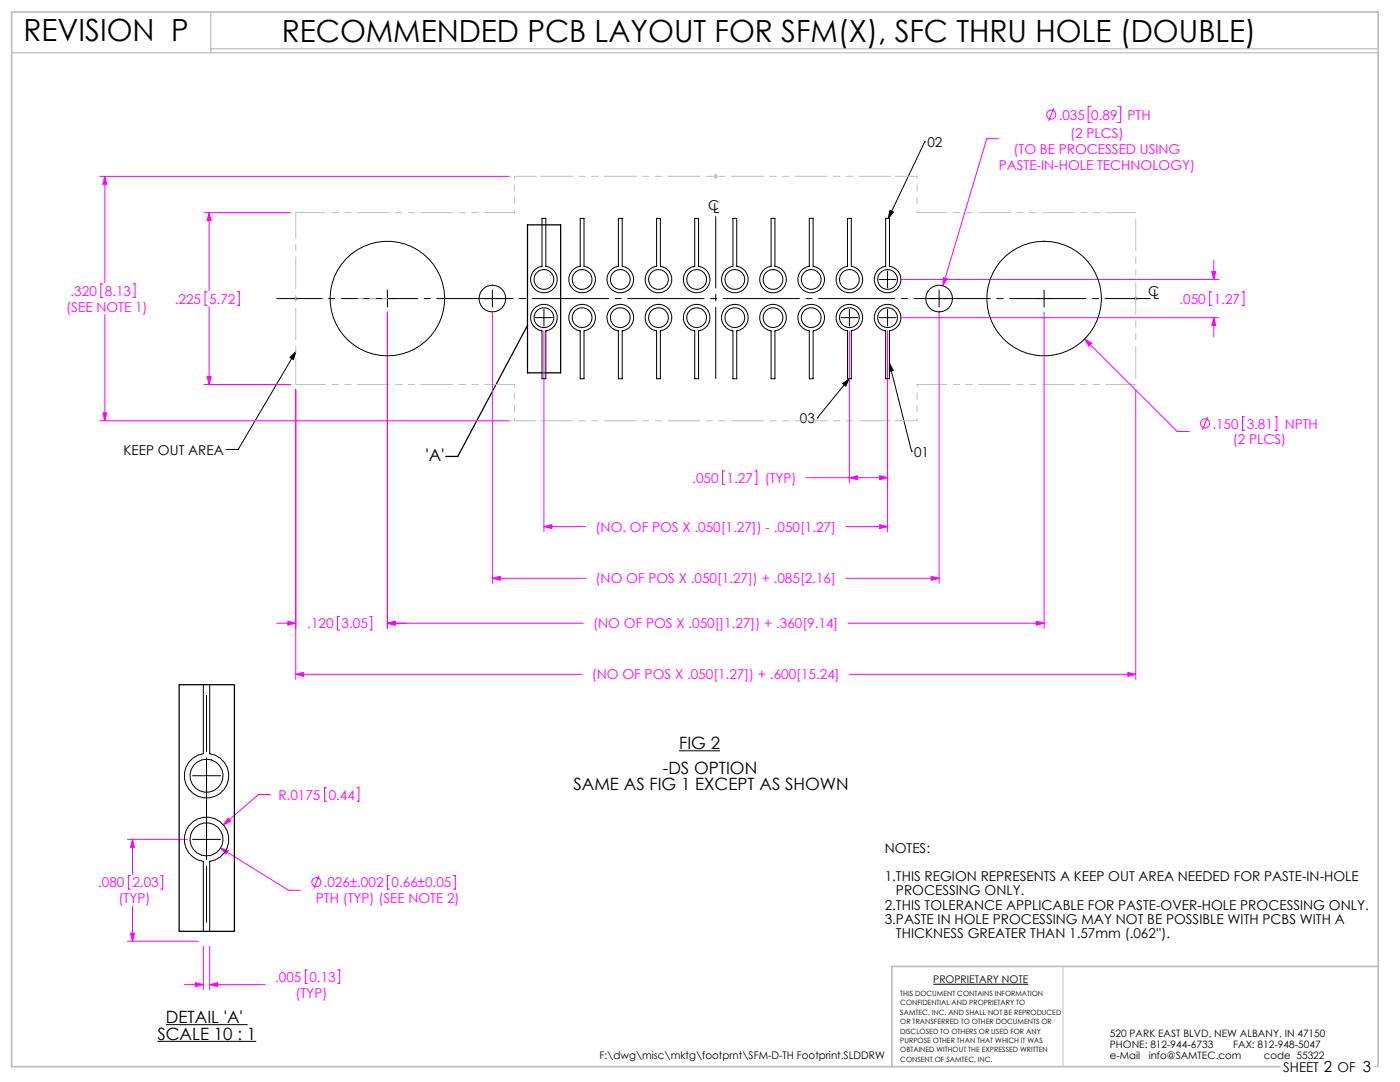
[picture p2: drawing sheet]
<svg xmlns="http://www.w3.org/2000/svg" width="279mm" height="216mm" viewBox="0 0 279 216" stroke-linecap="round" stroke-linejoin="round" font-family="sans-serif">
<g fill="none" stroke="#c0c0c0" stroke-width=".2">
<path d="M142.3 35.2h1M142.5 34.8l.7 .7M142.8 34.7v1M143.2 34.8l-.7 .7M58.5 59.6h1M58.7 59.2l.7 .7M59 59.1v1M59.4 59.2l-.7 .7M226.2 59.6h1M226.3 59.2l.7 .7M226.7 59.1v1M227 59.2l-.7 .7"/>
<path d="M212.2 192.8v20M274.2 212.8h.8"/>
</g>
<path d="M2.3 10.5h272.7M42.1 2.4v8.1M42.1 9.7h232.9" fill="none" stroke="#c0c0c0" stroke-width=".25"/>
<path d="M275 192.8h-97v20M255.5 212.8h-253.2v-210.4h272.7v210.4" fill="none" stroke="#c0c0c0" stroke-width=".35"/>
<g fill="none" stroke="#f0f" stroke-width=".2">
<path d="M19.9 35.2h81.7M20.9 35.2v21.2M20.9 35.2l.4 1.6h-.8zM199.3 27.7h-2.4l-8.7 29.3M210.3 21.6l-1 2.6M217.8 21.2h-.6v3.2h.6M223 21.2h.7v3.2h-.7M20.5 56.6h-.4v2.7h.4M26.5 56.6h.5v2.7h-.5M40.7 42.4h17.3M41.3 58.2h-.4v2.7h.4M41.7 42.4v15.6"/>
<path d="M41.7 42.4l.4 1.6h-.8zM47.4 58.2h.4v2.7h-.4M179.8 55.8h63.5M188.3 55.4l.7 .2-.8 1.4zM241.8 58.2h-.4v2.7h.4M241.8 54.2h.8l-.4 1.6zM242.2 52v3.8M247.9 58.2h.4v2.7h-.4M20.9 62.8v21.2M40.7 76.7h17.3M41.3 75.1h.8l-.4 1.6zM41.7 61.2v15.5"/>
<path d="M59 77.7v57.9M77.3 62.3v63.1M98.3 62.3v54.1M108.6 66.1v40M169.5 66.1v30.2M177.1 66.1v40M179.8 63.4h63.5M187.4 62.3v54.1M208.4 62.3v63.1M216.5 67.7l18.4 18.4h2.4M216.5 67.7l1.4 .8-.6 .5zM226.7 77.7v57.9"/>
<path d="M242.2 63.4v3.8M242.2 63.4l.4 1.6h-.8zM19.9 84h81.7M20.5 82.4h.8l-.4 1.6zM144.6 94h-.4v2.7h.4M150.6 94h.4v2.7h-.4M160.9 95.3h16.2M169.5 95.3l1.6-.4v.8zM175.6 94.9l1.5 .4-1.5 .4zM241 83.2l-1 2.6M248.4 83.2h-.4v2.7h.4M254.4 83.2h.4v2.7h-.4"/>
<path d="M98.3 115.4h18.6M98.3 115.4l1.5-.4v.8zM108.6 105.1h8.3M108.6 105.1l1.5-.4v.8zM168.8 105.1h8.3M168.8 115.4h18.6M175.6 104.7l1.5 .4-1.5 .4zM185.8 115l1.6 .4-1.6 .4zM55.2 124.4h3.8M57.4 124l1.6 .4-1.6 .4zM59 134.6h57.1M59 134.6l1.6-.4v.7z"/>
<path d="M67.8 123h-.5v2.7h.5M73.8 123h.4v2.7h-.4M77.3 124.4l1.6-.4v.8zM116.4 124.4h-39.1M169.3 124.4h39.1M169.5 134.6h57.2M206.8 124l1.6 .4-1.6 .4zM225.1 134.2l1.6 .4-1.6 .3zM54 158.5h-2.4l-7 6.1M65.2 157.2h-.4v2.7h.4M71.2 157.2h.4v2.7h-.4M25.4 167.5h12"/>
<path d="M26 174.7h-.4v2.7h.4M26.4 167.5v7M26.4 167.5l.4 1.6h-.8zM32.1 174.7h.4v2.7h-.4M44 169.2l13.6 8.4h2.4M44 169.2l1.6 .5-.4 .7zM45.5 163.3l.5 .6-1.4 .7zM63.7 174.7l-1.1 2.6M77.7 174.7h-.4v2.7h.4M90.5 174.7h.4v2.7h-.4M25.4 187.8h14.2M26 186.2h.8l-.4 1.6z"/>
<path d="M26.4 180.8v7M36.8 196.5h3.8M39 196.1l1.6 .4-1.6 .4zM40.6 188.8v8.7M41.9 188.8v8.7M41.9 196.5h11M41.9 196.5l1.5-.4v.8zM61.4 193.5h-.5v2.7h.5M67.4 193.5h.4v2.7h-.4"/>
<circle cx="209.8" cy="22.9" r=".9"/>
<circle cx="240.5" cy="84.5" r=".9"/>
<circle cx="63.1" cy="176" r=".9"/>
</g>
<g fill="none" stroke="#000" stroke-width=".2">
<path d="M184.6 28.3l-7.3 15.3M184.6 28.3h.1M75.6 59.6h3.4M77.3 57.9v3.4M96.6 59.6h3.3M98.3 57.9v3.4M175.5 55.8h3.3M177.1 54.1v3.3M177.6 42l.7 .3-1 1.3zM185.7 59.6h3.4M187.4 57.9v3.4M206.7 59.6h3.4"/>
<path d="M208.4 57.9v3.4M59 70.2l-.4 1.5-.7-.4zM59 70.2l-11.5 19.5h-2.4M106.9 63.4h3.3M108.6 61.7v3.4M167.8 63.4h3.4M168.2 76.5l1.3-.9-.7 1.4zM169.5 75.6l-6.4 7.8M169.5 61.7v3.4M175.5 63.4h3.3M177.1 61.7v3.4M177.5 72.5l.8 1.4-.8 .2z"/>
<path d="M177.5 72.5l4.4 17.5M163.1 83.4h.1M181.9 90h.1M38.4 154.8h5.6M41.2 152v5.6M135.5 149.8h8.2M38.4 167.5h5.6M41.2 164.7v5.6M31.4 207.8h19.7M33.1 204.5h16.3"/>
</g>
<path d="M229.6 59.6h-174.3" fill="none" stroke="#000" stroke-width=".2" stroke-dasharray="15.2 1.3 1.3 1.3" stroke-dashoffset="6.2"/>
<path d="M142.8 43.2v32.3" fill="none" stroke="#000" stroke-width=".2" stroke-dasharray="15.2 1.3 1.3 1.3" stroke-dashoffset="1"/>
<path d="M41.2 138.8v45.2" fill="none" stroke="#000" stroke-width=".2" stroke-dasharray="15.2 1.3 1.3 1.3" stroke-dashoffset="4"/>
<path d="M105.3 44.9h6.6v29.5h-6.6zM105.3 64.9l-13.9 26.2h-2.4" fill="none" stroke="#000" stroke-width=".25"/>
<path d="M77.3 59.6h-5.9" fill="none" stroke="#c0c0c0" stroke-width=".2" stroke-dasharray="15.2 1.3 1.3 1.3" stroke-dashoffset="14.2"/>
<path d="M59 42.4v34.3" fill="none" stroke="#c0c0c0" stroke-width=".2" stroke-dasharray="6.3 1.3 1.3 1.3" stroke-dashoffset="1.3"/>
<path d="M102.7 35.2h4.3M183 35.2h-4.3M102.7 84h4.3M183 84h-4.3" fill="none" stroke="#c0c0c0" stroke-width=".2" stroke-dasharray="6.3 1.3 1.3 1.3 1.3 1.3"/>
<path d="M102.7 42.4v-7.2M183 42.4v-7.2M102.7 76.7v7.3M183 76.7v7.3" fill="none" stroke="#c0c0c0" stroke-width=".2" stroke-dasharray="6.3 1.3 1.3 1.3 1.3 1.3" stroke-dashoffset="5.9"/>
<path d="M59 42.4h43.7M226.7 42.4h-43.7M59 76.7h43.7M226.7 76.7h-43.7" fill="none" stroke="#c0c0c0" stroke-width=".2" stroke-dasharray="6.3 1.3 1.3 1.3 1.3 1.3" stroke-dashoffset=".4"/>
<path d="M226.7 42.4v34.3" fill="none" stroke="#c0c0c0" stroke-width=".2" stroke-dasharray="6.3 1.3 1.3 1.3 1.3 1.3" stroke-dashoffset="-1.3"/>
<path d="M107 35.2h71.7M107 84h71.7" fill="none" stroke="#c0c0c0" stroke-width=".2" stroke-dasharray="6.3 1.3 1.3 1.3 1.3 1.3" stroke-dashoffset="-.9"/>
<path d="M59 70.2l-.4 1.5-.7-.4zM177.5 72.5l.8 1.4-.8 .2zM168.2 76.5l1.3-.9-.7 1.4zM177.6 42l.7 .3-1 1.3z" fill="#000"/>
<g fill="#f0f">
<path d="M20.9 35.2l.4 1.6h-.8zM20.5 82.4h.8l-.4 1.6zM41.7 42.4l.4 1.6h-.8zM41.3 75.1h.8l-.4 1.6zM59 134.6l1.6-.4v.7zM225.1 134.2l1.6 .4-1.6 .3zM77.3 124.4l1.6-.4v.8zM57.4 124l1.6 .4-1.6 .4z"/>
<path d="M175.6 94.9l1.5 .4-1.5 .4zM169.5 95.3l1.6-.4v.8zM175.6 104.7l1.5 .4-1.5 .4zM108.6 105.1l1.5-.4v.8zM241.8 54.2h.8l-.4 1.6zM242.2 63.4l.4 1.6h-.8zM185.8 115l1.6 .4-1.6 .4zM98.3 115.4l1.5-.4v.8zM77.3 124.4l1.6-.4v.8zM206.8 124l1.6 .4-1.6 .4zM216.5 67.7l.8 1.3 .6-.5zM188.3 55.4l-.1 1.6 .8-1.4zM45.5 163.3l-.9 1.3 1.4-.7zM44 169.2l1.2 1.2 .4-.7zM39 196.1l1.6 .4-1.6 .4zM41.9 196.5l1.5-.4v.8zM26.4 167.5l.4 1.6h-.8zM26 186.2h.8l-.4 1.6z"/>
</g>
<g fill="none" stroke="#000" stroke-width=".2">
<path d="M108.2 43.6h.7v9.5a2.67 2.67 0 0 1 1.9 4.1 2.67 2.67 0 0 1-4.5 0 2.67 2.67 0 0 1 1.9-4.1zM115.8 43.6h.8v9.5a2.67 2.67 0 0 1 1.8 4.1 2.67 2.67 0 0 1-4.5 0 2.67 2.67 0 0 1 1.9-4.1zM123.4 43.6h.8v9.5a2.67 2.67 0 0 1 1.8 4.1 2.67 2.67 0 0 1-4.5 0 2.67 2.67 0 0 1 1.9-4.1zM131 43.6h.8v9.5a2.67 2.67 0 0 1 1.9 4.1 2.67 2.67 0 0 1-4.5 0 2.67 2.67 0 0 1 1.8-4.1zM138.7 43.6h.7v9.5a2.67 2.67 0 0 1 1.9 4.1 2.67 2.67 0 0 1-4.5 0 2.67 2.67 0 0 1 1.9-4.1zM146.3 43.6h.7v9.5a2.67 2.67 0 0 1 1.9 4.1 2.67 2.67 0 0 1-4.5 0 2.67 2.67 0 0 1 1.9-4.1zM153.9 43.6h.8v9.5a2.67 2.67 0 0 1 1.8 4.1 2.67 2.67 0 0 1-4.5 0 2.67 2.67 0 0 1 1.9-4.1zM161.5 43.6h.8v9.5a2.67 2.67 0 0 1 1.8 4.1 2.67 2.67 0 0 1-4.5 0 2.67 2.67 0 0 1 1.9-4.1zM169.1 43.6h.8v9.5a2.67 2.67 0 0 1 1.9 4.1 2.67 2.67 0 0 1-4.5 0 2.67 2.67 0 0 1 1.8-4.1zM176.8 43.6h.7v9.5a2.67 2.67 0 0 1 1.9 4.1 2.67 2.67 0 0 1-4.5 0 2.67 2.67 0 0 1 1.9-4.1zM106.4 61.8a2.67 2.67 0 0 1 4.5 .2 2.67 2.67 0 0 1-2 4v9.6h-.7v-9.6a2.67 2.67 0 0 1-1.8-4.2zM114.1 61.8a2.67 2.67 0 0 1 4.4 .2 2.67 2.67 0 0 1-1.9 4v9.6h-.8v-9.6a2.67 2.67 0 0 1-1.7-4.2z"/>
<path d="M121.7 61.8a2.67 2.67 0 0 1 4.4 .2 2.67 2.67 0 0 1-1.9 4v9.6h-.8v-9.6a2.67 2.67 0 0 1-1.7-4.2zM129.3 61.8a2.67 2.67 0 0 1 4.4 .2 2.67 2.67 0 0 1-1.9 4v9.6h-.8v-9.6a2.67 2.67 0 0 1-1.7-4.2zM136.9 61.8a2.67 2.67 0 0 1 4.4 .2 2.67 2.67 0 0 1-1.9 4v9.6h-.7v-9.6a2.67 2.67 0 0 1-1.8-4.2zM144.5 61.8a2.67 2.67 0 0 1 4.5 .2 2.67 2.67 0 0 1-2 4v9.6h-.7v-9.6a2.67 2.67 0 0 1-1.8-4.2zM152.2 61.8a2.67 2.67 0 0 1 4.4 .2 2.67 2.67 0 0 1-1.9 4v9.6h-.8v-9.6a2.67 2.67 0 0 1-1.7-4.2zM159.8 61.8a2.67 2.67 0 0 1 4.4 .2 2.67 2.67 0 0 1-1.9 4v9.6h-.8v-9.6a2.67 2.67 0 0 1-1.7-4.2zM167.4 61.8a2.67 2.67 0 0 1 4.4 .2 2.67 2.67 0 0 1-1.9 4v9.6h-.8v-9.6a2.67 2.67 0 0 1-1.7-4.2zM175 61.8a2.67 2.67 0 0 1 4.4 .2 2.67 2.67 0 0 1-1.9 4v9.6h-.7v-9.6a2.67 2.67 0 0 1-1.8-4.2zM40.6 136.6v13.8a4.4 4.4 0 0 0-3.1 6.8 4.4 4.4 0 0 0 7.5 0 4.4 4.4 0 0 0-3.1-6.8v-13.8M40.6 185.8v-13.9a4.4 4.4 0 0 1-3.1-6.8 4.4 4.4 0 0 1 7.5 0 4.4 4.4 0 0 1-3.1 6.8v13.9M186.3 196.4h18.9"/>
<circle cx="77.3" cy="59.6" r="11.4"/>
<circle cx="98.3" cy="59.6" r="2.67"/>
<circle cx="108.6" cy="55.8" r="1.98"/>
<circle cx="116.2" cy="55.8" r="1.98"/>
<circle cx="123.8" cy="55.8" r="1.98"/>
<circle cx="131.4" cy="55.8" r="1.98"/>
<circle cx="139" cy="55.8" r="1.98"/>
<circle cx="146.7" cy="55.8" r="1.98"/>
<circle cx="154.3" cy="55.8" r="1.98"/>
<circle cx="161.9" cy="55.8" r="1.98"/>
<circle cx="169.5" cy="55.8" r="1.98"/>
<circle cx="177.1" cy="55.8" r="1.98"/>
<circle cx="187.4" cy="59.6" r="2.67"/>
<circle cx="208.4" cy="59.6" r="11.4"/>
<circle cx="108.6" cy="63.4" r="1.98"/>
<circle cx="116.2" cy="63.4" r="1.98"/>
<circle cx="123.8" cy="63.4" r="1.98"/>
<circle cx="131.4" cy="63.4" r="1.98"/>
<circle cx="139" cy="63.4" r="1.98"/>
<circle cx="146.7" cy="63.4" r="1.98"/>
<circle cx="154.3" cy="63.4" r="1.98"/>
<circle cx="161.9" cy="63.4" r="1.98"/>
<circle cx="169.5" cy="63.4" r="1.98"/>
<circle cx="177.1" cy="63.4" r="1.98"/>
<circle cx="41.2" cy="154.8" r="3.3"/>
<circle cx="41.2" cy="167.5" r="3.3"/>
</g>
<path d="M35.8 136.6h11v49.2h-11z" fill="none" stroke="#000" stroke-width=".25"/>
<g font-size="6.1">
<text x="4.7" y="8.2">REVISION P</text>
<text x="56.2" y="8.3">RECOMMENDED PCB LAYOUT FOR SFM(X), SFC THRU HOLE (DOUBLE)</text>
</g>
<g font-size="3.4">
<text x="84.9" y="92">'A'</text>
<text x="135.5" y="149.4">FIG 2</text>
<text x="132.3" y="154.4">-DS OPTION</text>
<text x="114.4" y="157.7">SAME AS FIG 1 EXCEPT AS SHOWN</text>
<text x="31.4" y="207.4">SCALE 10 : 1</text>
<text x="33.1" y="204.1">DETAIL 'A'</text>
</g>
<g font-size="2.7" fill="#f0f">
<text x="211.3" y="23.9">.035</text>
<text x="217.8" y="23.9">0.89</text>
<text x="225" y="23.9">PTH</text>
<text x="213.6" y="27.5">(2 PLCS)</text>
<text x="199.3" y="34">PASTE-IN-HOLE TECHNOLOGY)</text>
<text x="202.3" y="30.7">(TO BE PROCESSED USING</text>
<text x="14.1" y="59">.320</text>
<text x="20.9" y="59">8.13</text>
<text x="13.2" y="62.2">(SEE NOTE 1)</text>
<text x="34.9" y="60.6">.225</text>
<text x="41.7" y="60.6">5.72</text>
<text x="235.4" y="60.6">.050</text>
<text x="242.2" y="60.6">1.27</text>
<text x="242" y="85.5">.150</text>
<text x="246" y="88.7">(2 PLCS)</text>
<text x="248.8" y="85.5">3.81</text>
<text x="256.4" y="85.5">NPTH</text>
<text x="138.2" y="96.3">.050</text>
<text x="145" y="96.3">1.27</text>
<text x="152.6" y="96.3">(TYP)</text>
<text x="118.9" y="106.1">(NO. OF POS X .050[1.27]) - .050[1.27]</text>
<text x="118.9" y="116.4">(NO OF POS X .050[1.27]) + .085[2.16]</text>
<text x="61.3" y="125.4">.120</text>
<text x="68.2" y="125.4">3.05</text>
<text x="118.4" y="125.4">(NO OF POS X .050[]1.27]) + .360[9.14]</text>
<text x="118.1" y="135.6">(NO OF POS X .050[1.27]) + .600[15.24]</text>
<text x="55.6" y="159.5">R.0175</text>
<text x="65.6" y="159.5">0.44</text>
<text x="19.6" y="177.1">.080</text>
<text x="26.4" y="177.1">2.03</text>
<text x="64.6" y="177.1">.026±.002</text>
<text x="78.1" y="177.1">0.66±0.05</text>
<text x="23.7" y="180.2">(TYP)</text>
<text x="63" y="180.2">PTH (TYP) (SEE NOTE 2)</text>
<text x="54.9" y="195.9">.005</text>
<text x="61.8" y="195.9">0.13</text>
<text x="59" y="199.1">(TYP)</text>
</g>
<g font-size="2.7">
<text x="185.1" y="29.4">02</text>
<text x="141.3" y="41.8">C</text>
<text x="142.3" y="42.6">L</text>
<text x="229.1" y="59">C</text>
<text x="230.1" y="59.7">L</text>
<text x="159.6" y="84.5">03</text>
<text x="24.7" y="90.8">KEEP OUT AREA</text>
<text x="182.4" y="91.1">01</text>
<text x="176.6" y="170.2">NOTES:</text>
<text x="176.6" y="175.8">1.THIS REGION REPRESENTS A KEEP OUT AREA NEEDED FOR PASTE-IN-HOLE</text>
<text x="178.8" y="178.7">PROCESSING ONLY.</text>
<text x="176.6" y="181.5">2.THIS TOLERANCE APPLICABLE FOR PASTE-OVER-HOLE PROCESSING ONLY.</text>
<text x="176.6" y="184.3">3.PASTE IN HOLE PROCESSING MAY NOT BE POSSIBLE WITH PCBS WITH A</text>
<text x="178.8" y="187.1">THICKNESS GREATER THAN 1.57mm (.062'').</text>
<text x="256.1" y="213.9">SHEET 2 OF 3</text>
</g>
<g font-size="2.1">
<text x="186.3" y="196.2">PROPRIETARY NOTE</text>
<text x="119.6" y="211.3">F:\dwg\misc\mktg\footprnt\SFM-D-TH Footprint.SLDDRW</text>
</g>
<g font-size="2">
<text x="221.5" y="207">520 PARK EAST BLVD, NEW ALBANY, IN 47150</text>
<text x="221.5" y="209.2">PHONE: 812-944-6733</text>
<text x="246.1" y="209.2">FAX: 812-948-5047</text>
<text x="221.5" y="211.3">e-Mail</text>
<text x="229.3" y="211.3">info@SAMTEC.com</text>
<text x="252.2" y="211.3">code 55322</text>
</g>
<g font-size="1.4">
<text x="179.7" y="198.8">THIS DOCUMENT CONTAINS INFORMATION</text>
<text x="179.7" y="200.6">CONFIDENTIAL AND PROPRIETARY TO</text>
<text x="179.7" y="202.5">SAMTEC, INC. AND SHALL NOT BE REPRODUCED</text>
<text x="179.7" y="204.4">OR TRANSFERRED TO OTHER DOCUMENTS OR</text>
<text x="179.7" y="206.2">DISCLOSED TO OTHERS OR USED FOR ANY</text>
<text x="179.7" y="208.1">PURPOSE OTHER THAN THAT WHICH IT WAS</text>
<text x="179.7" y="210">OBTAINED WITHOUT THE EXPRESSED WRITTEN</text>
<text x="179.7" y="211.8">CONSENT OF SAMTEC, INC.</text>
</g>
</svg>
